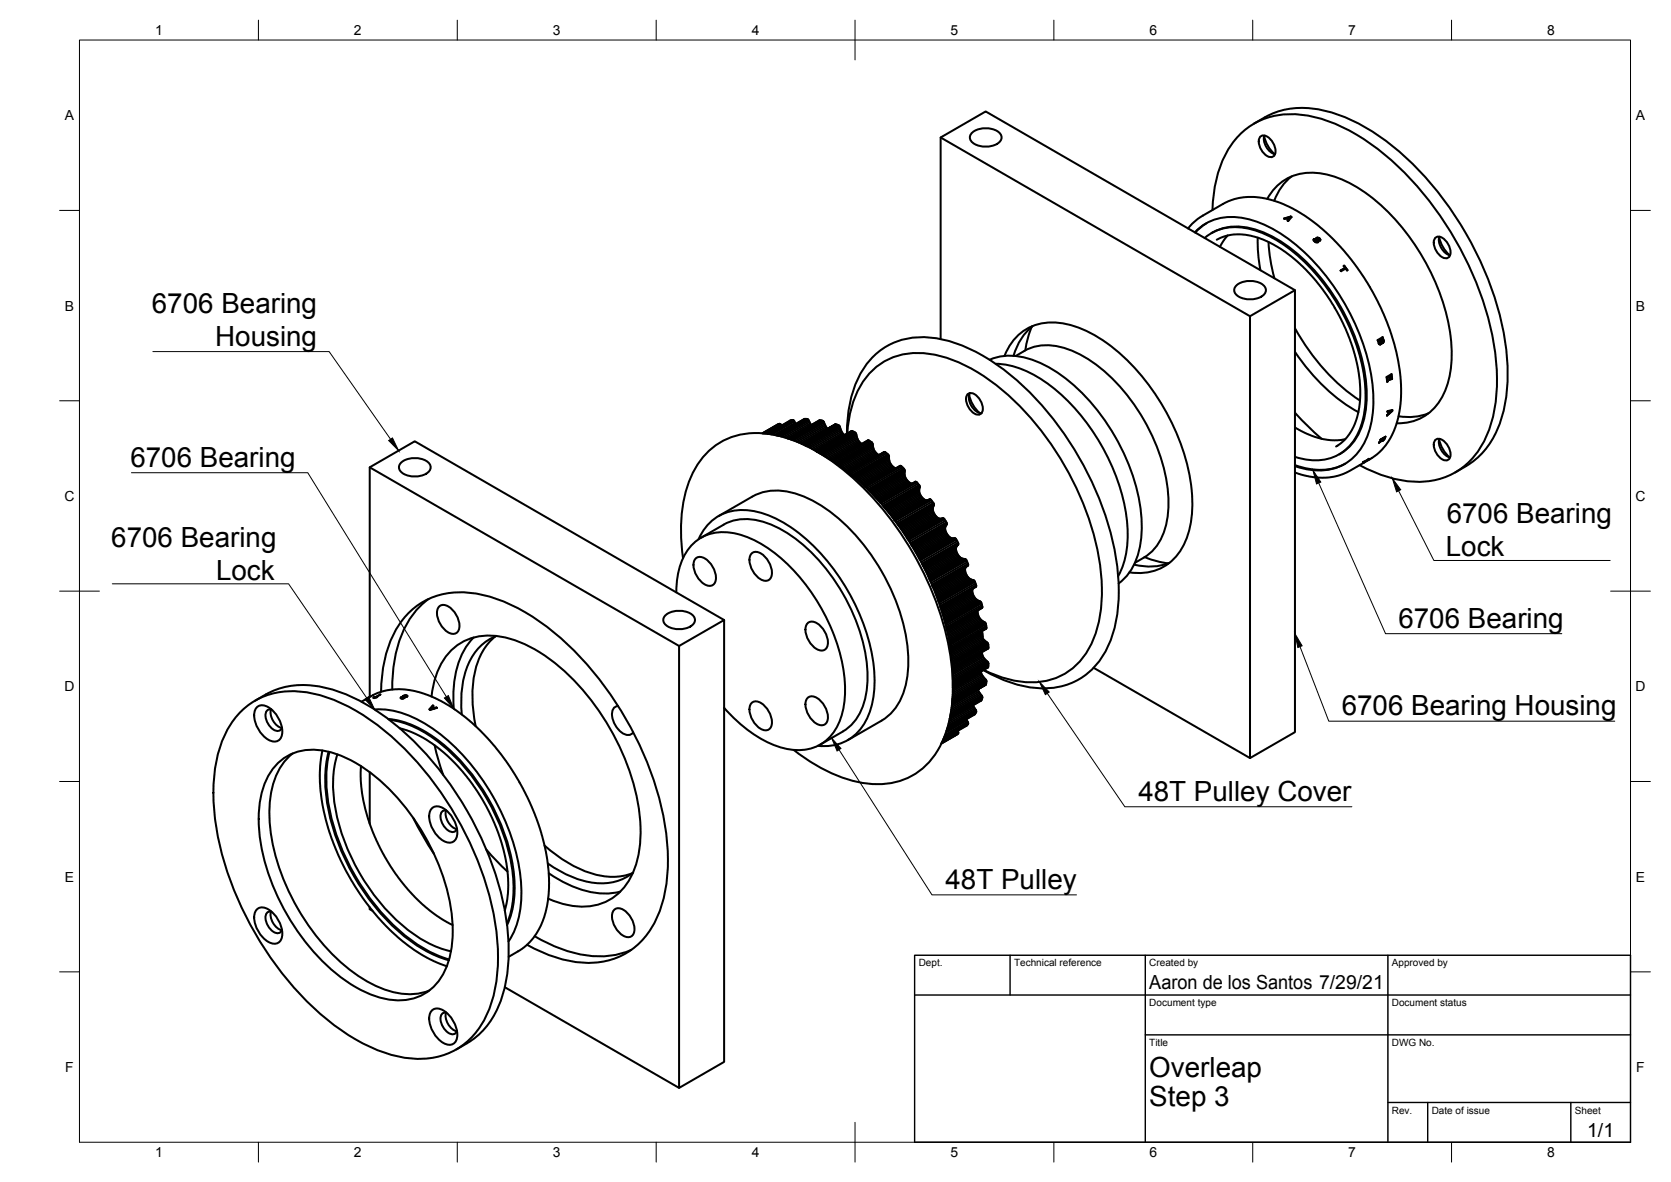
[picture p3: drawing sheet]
<svg xmlns="http://www.w3.org/2000/svg" width="420mm" height="297mm" viewBox="0 0 420 297" stroke-linecap="round" stroke-linejoin="round" font-family="sans-serif">
<g fill="none" stroke="#000" stroke-width=".51">
<path d="M236.5 34.6l77.8 44.9M244.5 33.3a5.5 5.5 0 0 1 7.1 .5 1.95 1.95 0 0 1-1.6 2.7 5.5 5.5 0 0 1-5.9-1.2 1.52 1.52 0 0 1 .4-2zM316.8 34.5a1.8 1.8 0 0 1 2.7 .6l.8 1.1a2.53 2.53 0 0 1-.2 3.2 2.75 2.75 0 0 1-3.1-2.1 3.2 3.2 0 0 1-.2-2.8zM317.9 34.1a8.2 8.2 0 0 0 2.6 4.6M317.9 34.1a4.2 4.2 0 0 0 2.7 4.7M318 29.5l-2.7 1.6M318 29.5a20.8 20.8 0 0 1 16.2-1.4 51.8 51.8 0 0 1 22.6 14.7 82.2 82.2 0 0 1 22 45.7 37.4 37.4 0 0 1-3.3 21.4 18.7 18.7 0 0 1-6.9 7.2M298.7 57.4a13.8 13.8 0 0 1 3.7-3.2l5.8-3.3 3.4-1.2 2.2-.2h2l4.3 .9 2.6 .9 2.5 1.2 2.6 1.5 2.6 1.8 4.6 4.1 4.6 5.2 4.1 5.9 3.7 6.7 2.4 6.2 1.8 7 .5 3.5 .2 3.1-.1 3.3-.3 2.4-.7 3.2-.7 1.8-1 2.1-1.3 1.9a13.2 13.2 0 0 1-3.7 3.2l-6.2 3.5-3.1 .9-1.9 .2h-2.5l-2.8-.5-2.4-.7M300.4 58.4a13.5 13.5 0 0 1 14.4-3.1 39 39 0 0 1 18.5 13.9 55.3 55.3 0 0 1 12 29.6 22 22 0 0 1-4 15.1 13.1 13.1 0 0 1-13.9 3.8l-1.8-.6M302.9 59.8a13.1 13.1 0 0 1 13.4-1.7 39.7 39.7 0 0 1 18 15.3 48.2 48.2 0 0 1 9.1 26.3 17.6 17.6 0 0 1-5 13.3 12.7 12.7 0 0 1-12.8 1.8M303.4 56.1l-1.5 1-1.4 1.3M304.9 52.8a29.1 29.1 0 0 1 5.3-17.3 18.1 18.1 0 0 1 17.1-6.7 39.4 39.4 0 0 1 18.5 8.2 81.9 81.9 0 0 1 30.2 52.3 37.9 37.9 0 0 1-3.1 22 18.2 18.2 0 0 1-19.5 9.6 33.8 33.8 0 0 1-11.5-4"/>
<path d="M304.9 58.4l-.3 .2M304.9 58.4a13.9 13.9 0 0 1 11.9-.3 40.9 40.9 0 0 1 18.9 16.7 46.6 46.6 0 0 1 7.9 25.5 16.8 16.8 0 0 1-5.4 12.9l-1.5 1M308.7 59.2l-2 2.8M316.2 59.7l.1 3.5 .6 4.7M318.6 50a12.4 12.4 0 0 1 13.7-6.4 32.1 32.1 0 0 1 16.6 9.5 55.5 55.5 0 0 1 16.1 33.7 22.3 22.3 0 0 1-3.7 14.9 12 12 0 0 1-10.1 4.7M323 55l.4-.1 .6 .3M323.6 54.8l.5 .3zM324 55.2l-.3 .3M324.5 54.4l-1.6 .5 .1 .1M324.5 54.6l-.5 .6zM324.5 54.4l-1.6 .6M324.5 54.6l-.9 .2"/>
<path d="M324.5 54.4l.3 .1M324.5 54.5l.2 .1M324.7 54.6l-.8 .9-.1-.1 .2-.2M324.8 44.3a13.8 13.8 0 0 0-4.4 6.1M331 59.8l-.1 .1M331.2 59.7l-.2 .2M331.2 59.8h.2M331.4 59.8l.3 .1M331.4 59.8l-.2-.1a.36 .36 0 0 0-.3 .3 .36 .36 0 0 0 .3 .4M331.7 59.9l.2 .1M360.8 59.9a1.8 1.8 0 0 1 2.7 .6l.8 1.1a2.53 2.53 0 0 1-.2 3.2 2.75 2.75 0 0 1-3.1-2 3.2 3.2 0 0 1-.2-2.9zM361.9 59.5a8.2 8.2 0 0 0 2.6 4.6"/>
<path d="M361.9 59.5a4.2 4.2 0 0 0 2.7 4.7M305.9 60.2l2.5-1 1.8-.3h1.8l2.4 .3 1.7 .5 4.1 1.8 4.4 2.9 3.8 3.4 3.7 4.3 3.3 4.9 2.9 5.6 1.7 4.4 1.5 6 .5 5.1-.2 4.3-1.2 4.2-1.8 3.2-1.7 1.6-1.2 .8M310.9 71.7a5.5 5.5 0 0 1 7.2 .5 1.95 1.95 0 0 1-1.6 2.7 5.5 5.5 0 0 1-6-1.2 1.52 1.52 0 0 1 .4-2zM319 60.8l.4 4.5 1 4.6M325.6 72.9l-11.3 6.6v111l-39.3-22.7M330.4 60.1l-.1 .2 .1 .3M330.4 60.1l-.1 .2M330.4 60.1l.2 .1M330.4 60l.2 .5M330.5 60.3v.1M330.5 60.4l.1 .1M330.6 60.5l.2 .2"/>
<path d="M330.8 60.7l.2 .1M331.1 60l.1 .1M331.1 60.2h.1M331.2 60.4v.4l-.4-.1M331.2 60.8h-.2M331.2 60.2l.2 .1M331.3 60.6l-.1 .2M331.3 60.4l.1 .1a.51 .51 0 0 1-.4 .5 .51 .51 0 0 1-.6-.4M331.3 60.4l.1 .1M331.4 60.5l.1 .1M331.5 60.6v.2M331.7 60.1v.3"/>
<path d="M331.7 60.1a.3 .3 0 0 0-.3-.2 .3 .3 0 0 0-.2 .2v.1M331.8 60.3l-.1 .1M331.9 60v.5l-.2-.2M331.9 60v.4M337.1 68l1.1-.7zM337.1 68l.1 .2M337.9 66.9l.3 .4M338 66.8l.8 1.1-.1 .1-.4-.5-1.1 .7M338 66.8l-.2 .1M338 66.8l-.1 .1M236.5 85.2v-50.6l11.3-6.6 77.8 44.9v111.1l-11.3 6.5M243.2 99.2a1.8 1.8 0 0 1 2.7 .6l.8 1.1a2.53 2.53 0 0 1-.2 3.2 2.75 2.75 0 0 1-3.1-2 3.2 3.2 0 0 1-.2-2.9z"/>
<path d="M243.7 99.2a8.2 8.2 0 0 0 2.6 4.6M243.9 98.8a3.9 3.9 0 0 0 2.9 5M248.8 90.4a15.4 15.4 0 0 1 12.6 .7 44.2 44.2 0 0 1 19 18.6 44.2 44.2 0 0 1 6.5 25.7 15.4 15.4 0 0 1-5.6 11.2M250.4 91.4a24.6 24.6 0 0 1 14.6 6.2 52.2 52.2 0 0 1 18.5 35 22.2 22.2 0 0 1-2.3 12.2M252.6 89.4a12.6 12.6 0 0 1 15-8.1 33.5 33.5 0 0 1 16.8 10.2 55 55 0 0 1 15.4 33.9 20.6 20.6 0 0 1-4.5 14.9 12.5 12.5 0 0 1-11.3 3.5M255.4 89.5a13.3 13.3 0 0 1 13.9-1.4 40.1 40.1 0 0 1 18.3 17.4 40.1 40.1 0 0 1 6 24.5 13.3 13.3 0 0 1-6 10.1M259.5 82.1a22.6 22.6 0 0 0-1.7 5.9M259.6 81.9a14.6 14.6 0 0 0-4.8 7.5M325.6 88.5a47.1 47.1 0 0 0 16 15.1M325.6 82.5a51.8 51.8 0 0 0 16.4 18.2M346.6 85.6l.4-.2zM346.6 85.6l.2 .6-.2-.6"/>
<path d="M347 85.3l.2 .7a.25 .25 0 0 1-.1 .3 .25 .25 0 0 1-.3-.1l.1 .1M347 86.6h.1M347.2 85.2l.2 .7zM347.2 86.5h.1M347.2 86.4h.1M347.3 86.2h.1M347.3 85.9l.2 .1M347.3 85.9h.1M347.4 86.2l-.4 .4M347.4 86h.1M347.5 86h.1M347.5 85h.1"/>
<path d="M347.5 85l-.3 .2M347.6 85l.2 .8-.2 .2-.2-.1M347.6 86.2h.1M347.6 84.7l.3 .8M347.6 84.7l-1.2 .8 .3 .8a.36 .36 0 0 0 .4 .3 .36 .36 0 0 0 .3-.4 .4 .4 0 0 0 .5-.1 .4 .4 0 0 0 0-.5M347.7 86.2h.1M347.8 86.1h.1M347.9 85.9h.1M347.9 85.6l-.1 .5-.3 .1M347.9 85.6h.1M347.9 85.7h.1M348.8 95.9l.1-.1z"/>
<path d="M348.8 94.8l.1 1zM349.2 94.6l-.4 .3M349.3 94.6l.1 .9M349.4 94.5h.1M349.4 94.5l.1 .8M349.4 94.5l.1 .9M349.5 95.4h-.2M349.5 95.4l-.2 .1M349.8 94.3l-.4 .2M349.8 94.3l.1 1M349.9 95.3l.1-.1zM350 95.2l-.1-1.2-1.3 .8 .2 1.1"/>
<path d="M93 117.4l77.8 44.9M100.9 116.2a5.5 5.5 0 0 1 7.2 .5 1.95 1.95 0 0 1-1.6 2.7 5.5 5.5 0 0 1-6-1.2 1.52 1.52 0 0 1 .4-2zM196 106.5l-4.3 2.4 4.3-2.4 .5 .4M196.1 106.5l-4.2 2.4M196.2 106.6l-4.1 2.3M196.3 106.7l-3.9 2.3M196.4 106.8l-3.7 2.2M199 105.6l-5.9 3.4M199.3 105.5l-6.1 3.6M199.4 105.6l-6.1 3.5M199.5 105.6l-6 3.5M199.7 105.8l-5.9 3.3"/>
<path d="M199.7 105.9l-5.6 3.3M199.9 106.3l-5.2 3M200.1 106.5l-.6-.9h-.8l-5.8 3.4M202.2 105.3a.91 .91 0 0 1 1.3 .8l.5 .7M202.3 105.3l-7.1 4.1M202.6 105.3l-7.2 4.1M202.9 105.3l-7.3 4.2M203 105.3l-7.3 4.2M203.2 105.4l-7.2 4.2M203.3 105.5l-7.1 4.1M203.4 105.7l-6.9 4M203.5 106.1l-6.5 3.7"/>
<path d="M203.7 106.4l-6.2 3.6M203.9 106.7l-5.9 3.5M206.2 105.6l-8 4.6M206.5 105.6l-8.1 4.7M206.8 105.7l-8.1 4.7M206.9 105.8l-8.1 4.6M207 105.9l-8 4.6M207.1 106l-7.8 4.6M207.2 106.2l-7.7 4.5M207.3 106.6l-7.4 4.2M207.5 106.9l-7.1 4.1M207.7 107.3l-6.8 3.9"/>
<path d="M207.9 107.6l-6.6 3.8M208.1 107.8l-.6-.9a1.3 1.3 0 0 0-1.4-1.3l-8 4.6M210.1 106.6l-8.5 4.9 8.4-4.8a1.3 1.3 0 0 1 1.5 1.4l.8 1.2M210.2 106.6l-8.6 5M210.5 106.7l-8.6 5M210.8 106.9l-8.6 4.9M210.9 106.9l-8.5 5M211.1 107l-8.6 5M211.2 107.2l-8.5 4.9M211.2 107.4l-8.3 4.8M211.3 107.7l-8 4.7M211.5 108.1l-7.8 4.5"/>
<path d="M211.6 108.4l-7.5 4.4M211.8 108.8l-7.3 4.2M212 109.1l-7.1 4.1M212.3 109.3l-7.1 4.1M213 109a28.1 28.1 0 0 1 5.8-18.6 17.7 17.7 0 0 1 17.2-5.3 45.3 45.3 0 0 1 22.4 13 79.1 79.1 0 0 1 22.6 44.9 35.5 35.5 0 0 1-3.3 21.1 17.5 17.5 0 0 1-19.2 8.5 33.9 33.9 0 0 1-11.2-4.2M213 108.9a23.4 23.4 0 0 1 6.9-16.3 17.8 17.8 0 0 1 17.3-2.9 48.9 48.9 0 0 1 22.5 15.9 72.6 72.6 0 0 1 17.2 39.6 30.7 30.7 0 0 1-3.9 19.1 16.3 16.3 0 0 1-17.2 6.9 30.4 30.4 0 0 1-8.5-2.9M214.2 108.3l-8.9 5.1M214.3 108.3l-8.9 5.2a65.8 65.8 0 0 1 26.2 27.7 63.2 63.2 0 0 1 8 31.5l8.9-5.2M214.6 108.5l-8.9 5.2M215 108.7l-9 5.1M215.1 108.8l-9 5.1M215.2 108.9l-8.9 5.1"/>
<path d="M215.3 109.1l-8.8 5M215.3 109.2l-8.6 5M215.4 109.6l-8.4 4.8M215.5 109.9l-8.1 4.7M215.6 110.3l-7.8 4.5M215.8 110.6l-7.7 4.5M216 110.9l-7.5 4.4M216.2 111.2l-7.4 4.3M216.5 111.4l-7.4 4.3M216.7 111.6a3.9 3.9 0 0 1-1.5-2.7l-1.1-.6-8.8 5.1M218.4 110.6l-9 5.2M218.5 110.7l-9 5.2"/>
<path d="M218.8 110.9l-9 5.2M219.1 111.1l-9 5.2M219.2 111.2l-9 5.2M219.4 111.4l-9 5.1M219.4 111.6l-8.8 5.1M219.5 111.7l-8.8 5M219.5 112l-8.5 4.9M219.5 112.4l-8.2 4.7M219.6 112.7l-8 4.7M219.8 113.1l-7.8 4.5M220 113.4l-7.7 4.5M220.2 113.7l-7.6 4.4"/>
<path d="M220.4 113.9l-7.5 4.4M220.7 114.2l-7.6 4.3M220.9 114.3l-7.6 4.4M221 114.3a3.3 3.3 0 0 1-1.6-2.9l-1.2-.8-8.9 5.2M222.4 113.6l-9 5.1 9-5.1a1.56 1.56 0 0 1 1.2 1.8 2.77 2.77 0 0 0 1.6 2.3M222.5 113.6l-9 5.2M222.6 113.7l-9 5.2M222.9 113.9l-9 5.2M223.3 114.2l-9.1 5.2M223.4 114.3l-9 5.2M223.5 114.5l-9 5.1M223.5 114.6l-8.8 5.1"/>
<path d="M223.5 115.1l-8.5 4.9M223.5 114.8l-8.7 5.1M223.6 115.4l-8.4 4.8M223.6 115.8l-8.1 4.7M223.7 116.1l-7.9 4.6M223.9 116.5l-7.8 4.5M224.1 116.8l-7.8 4.4M224.3 117l-7.7 4.5M224.5 117.3l-7.6 4.4M224.8 117.5l-7.7 4.4M225 117.6l-7.7 4.5M226.4 117.1l-9 5.1"/>
<path d="M226.5 117.1l-9 5.2M226.7 117.2l-9.1 5.2M227 117.5l-9.1 5.2M227.3 117.8l-9.1 5.2M227.4 117.9l-9 5.2M227.4 119l-8.3 4.9M227.5 118.1l-9 5.2M227.5 118.7l-8.6 5M227.5 119.3l-8.2 4.8M227.5 118.3l-8.9 5.1M227.5 118.4l-8.8 5.1M227.5 119.7l-8 4.6"/>
<path d="M325.6 107.4l3 1.6 3.7 1.3 3.3 .4 2.7-.3M325.6 103.7l3.3 3.5 3.4 3M338.3 116.5a15 15 0 0 1-12.7 .4M342.9 116.1l-.1 .1M344.1 115.5l.1-.1-1.4 .8M347.5 110.8h.1M347.6 110.6h.1M347.6 110.8h.1M347.6 110.3l-.8 .9M347.6 110.3l-.5 .2M347.6 110.3l-.6 .3M347.7 110.7h.1"/>
<path d="M347.7 110.7l-1 .6 .1-.2M347.7 110.1l.5-.2zM347.7 110.6h.1M347.8 110.1l-.2 .5M347.8 110.2l-.2 .4M347.9 110.5h.1M348 110.3v.1M348.1 110.2l-.7 .5M348.1 110.2v.1M348.1 110.3l-.4 .4M348.2 109.9l-.3 .6-.3 .1M348.3 109.8l-.2 .4"/>
<path d="M348.4 109.7l-.3 .6M348.4 109.7l-1.3 .9M349.2 103.4l-.4 .1M349.2 103.4l-.1 .6-.3 .3M349.3 103.4l-.1 .5 .8-.7-.7 .2M349.3 103.4l-.1 .5M350 103.2l-.7 .2M350.1 103l-.1 .2M350.1 103.3l-1.3 1.2v-.2M350.1 103.3l-1.4 1.1M350.1 103v.3M350.1 103l-1.2 .3v.2"/>
<path d="M359.2 103.9a13.8 13.8 0 0 1-7.5 .7M360.8 110.7a1.8 1.8 0 0 1 2.7 .6l.8 1.1a2.53 2.53 0 0 1-.2 3.2 2.75 2.75 0 0 1-3.1-2 3.2 3.2 0 0 1-.2-2.9zM361.9 110.4a8.2 8.2 0 0 0 2.6 4.6M361.9 110.3a4.2 4.2 0 0 0 2.7 4.7M368.6 117.2l-2.7 1.5M175.7 135.5a11.9 11.9 0 0 1 14.2-7 33.2 33.2 0 0 1 17.3 11.5 51.6 51.6 0 0 1 12.7 29.6 19.9 19.9 0 0 1-4 14.1 11.6 11.6 0 0 1-10.3 3.7M176.3 135.1l5.6-3.2a13.3 13.3 0 0 1 11.8-.2 40.1 40.1 0 0 1 18.2 17.5 40.1 40.1 0 0 1 6 24.5 13.3 13.3 0 0 1-6 10.1M180.7 129.7l8.5-4.9a14.1 14.1 0 0 1 12-.4 41.4 41.4 0 0 1 19.1 17 47.2 47.2 0 0 1 8.1 25.8 17.7 17.7 0 0 1-4.4 12.1l-2.3 1.8-8.5 4.9M189.1 139a2.54 2.54 0 0 1 3.3 .9 5.2 5.2 0 0 1 1.4 5.3 1.95 1.95 0 0 1-3.1 0 5.5 5.5 0 0 1-2-5.8zM224.8 130.6l8.9-5.1a1.53 1.53 0 0 1 .9 2.3 2.25 2.25 0 0 0 2.6 2.5 1.36 1.36 0 0 1 .7 1.7 2.45 2.45 0 0 0 2.3 3.3 1.24 1.24 0 0 1 .5 1.8 2.36 2.36 0 0 0 1.3 3.3 1.24 1.24 0 0 1 1.4 1.3l-.1 .5-8.8 5.1 8.9-5.2M227.7 120l-7.9 4.6M227.8 120.3l-7.8 4.6"/>
<path d="M228 120.6l-7.7 4.5M228.3 120.9l-7.8 4.5M228.5 121.1l-7.8 4.5M228.7 121.3l-7.8 4.5M229 121.4l-7.9 4.6M229.3 121.5l-8.1 4.7M229.4 121.5a2.85 2.85 0 0 1-1.9-3.4l-.8-.9-.4-.1-8.9 5.1M230.3 121.1l-9 5.1 8.8-5.1a1.52 1.52 0 0 1 1 1.9 2.43 2.43 0 0 0 2.2 2.7h.1M230.4 121.1l-9 5.2M230.5 121.2l-9 5.2M230.8 121.5l-9 5.3M231.1 121.9l-9 5.2"/>
<path d="M231.1 123l-8.4 4.9M231.1 123.4l-8.2 4.7M231.2 123.7l-8.1 4.7M231.2 122.8l-8.6 4.9M231.2 122l-9 5.3M231.3 122.2l-9 5.2M231.3 122.5l-8.8 5.1M231.3 124l-8 4.6M231.3 122.4l-8.9 5.1M231.4 124.4l-7.9 4.5M231.6 124.7l-7.8 4.5M231.8 125l-7.8 4.5"/>
<path d="M232 125.2l-7.8 4.5M232.3 125.4l-7.9 4.6M232.5 125.6l-7.9 4.6M232.8 125.7l-8.1 4.7M233 125.7l-8.2 4.8M233.8 125.5l-8.9 5.1M233.9 125.5l-9 5.2M234 125.6l-9 5.2M234.1 125.7l-9 5.2M234.4 126l-9 5.3M234.5 128.1l-8 4.7M234.6 127.8l-8.3 4.8"/>
<path d="M234.6 127.5l-8.4 4.9M234.6 128.4l-8 4.7M234.7 126.4l-9.1 5.2M234.7 127.2l-8.6 5M234.7 128.8l-7.9 4.5M234.8 126.6l-9.1 5.2M234.8 127l-8.8 5.1M234.8 126.7l-9 5.2M234.8 126.9l-8.9 5.1M234.9 129.1l-7.9 4.5M235.1 129.4l-7.9 4.5M235.3 129.7l-7.9 4.5"/>
<path d="M235.5 129.9l-7.9 4.6M235.8 130.1l-8 4.6M236 130.3l-8.1 4.6M236.3 130.3l-8.3 4.8M236.6 130.4l-8.5 4.8M236.8 130.3l-8.6 5M237.1 130.2l-8.9 5.1 8.8-5.1M237.2 130.3l-8.9 5.2M237.4 130.4l-9.1 5.2M237.5 130.5l-9.1 5.2M237.6 132.8l-8.1 4.7M237.7 132.5l-8.3 4.8"/>
<path d="M237.7 133.1l-8 4.7M237.7 130.9l-9 5.2M237.8 132.3l-8.5 4.8M237.8 133.5l-8 4.5M237.9 132l-8.7 5M237.9 133.8l-7.9 4.5M238 131.3l-9.1 5.2M238 131.9l-8.8 5.1M238 131.4l-9 5.3M238.1 134.1l-7.9 4.5M238.1 131.6l-9 5.2M238.1 131.7l-8.9 5.2"/>
<path d="M238.3 134.4l-7.9 4.5M238.5 134.7l-8 4.5M238.7 134.9l-8 4.6M239 135.1l-8.2 4.7M239.2 135.2l-8.3 4.8M239.5 135.3l-8.5 4.9M239.8 135.3l-8.7 5M240 135.3l-8.8 5.1M240.1 135.3l-8.9 5.1M240.2 135.3l-9 5.2M240.4 135.5l-9.1 5.2M240.4 137.8l-8.1 4.7"/>
<path d="M240.4 138.1l-8 4.6M240.4 137.5l-8.2 4.8M240.4 138.4l-7.9 4.6M240.5 135.6l-9.1 5.2M240.5 138.7l-7.9 4.5M240.6 137.3l-8.5 4.9M240.7 139l-7.9 4.6M240.7 136l-9.1 5.2M240.8 139.3l-7.8 4.6M240.9 136.9l-8.8 5.1 8.6-4.9M240.9 136.4l-9.1 5.2M240.9 136.8l-8.9 5.2"/>
<path d="M241 136.6l-9.1 5.2M241 136.7l-9 5.2M241 139.6l-7.9 4.6M241.3 139.9l-8 4.6M107.8 150.5a23 23 0 0 0-8.6 15.4l-.4 3.6-.2 3.8M110.5 152.3a2.54 2.54 0 0 1 3.3 1 5.2 5.2 0 0 1 1.4 5.2 1.95 1.95 0 0 1-3.1 0 5.5 5.5 0 0 1-1.9-5.7zM124.6 159.9a16.9 16.9 0 0 0-5.7 12.1v5l.7 5.5M124.8 159.8a13.9 13.9 0 0 0-8.2 10.7 29.1 29.1 0 0 0-.5 9M167.4 154.6a5.5 5.5 0 0 1 7.1 .5 1.95 1.95 0 0 1-1.5 2.6 5.5 5.5 0 0 1-6-1.1 1.52 1.52 0 0 1 .4-2zM170.1 148.9a16.4 16.4 0 0 1 4.7-12.7 11.9 11.9 0 0 1 12-1.6 36.6 36.6 0 0 1 17.6 14.8 43.4 43.4 0 0 1 8 26 14.9 14.9 0 0 1-5.3 11.2 12.2 12.2 0 0 1-10.9 1.2 31.7 31.7 0 0 1-14.1-9.9M171.7 140.3a36.7 36.7 0 0 1 2.7-21.8 17.3 17.3 0 0 1 18.8-9.5 42.5 42.5 0 0 1 21.9 11.7 78.8 78.8 0 0 1 24.2 46.9 34.7 34.7 0 0 1-3.6 21 17.3 17.3 0 0 1-17.9 8.3 38 38 0 0 1-18.2-8.4M175 140.3a2.54 2.54 0 0 1 3.3 .9 5.2 5.2 0 0 1 1.4 5.3 1.95 1.95 0 0 1-3.1 0 5.5 5.5 0 0 1-1.9-5.8z"/>
<path d="M182.1 155.8l-77.8-44.9-11.3 6.5v57.7M203.1 156.5a2.54 2.54 0 0 1 3.4 1 5.2 5.2 0 0 1 1.4 5.2 1.95 1.95 0 0 1-3.1 0 5.5 5.5 0 0 1-2-5.7zM241.5 140.1l-8.1 4.7M241.8 140.3l-8.3 4.8M242 140.4l-8.4 4.9M242.3 140.4l-8.6 5M242.6 140.5l-8.9 5M242.7 143.1l-8 4.7M242.7 142.9l-8.1 4.6M242.7 143.5l-7.9 4.5M242.7 140.5l-8.9 5.1M242.7 143.8l-7.8 4.5"/>
<path d="M242.8 142.6l-8.3 4.8M242.8 140.6l-9 5.2M242.8 144.1l-7.8 4.5M242.9 142.4l-8.4 4.9M243 140.7l-9.1 5.2M243 144.4l-7.8 4.5M243 140.9l-9 5.2M243.1 142.4a2.04 2.04 0 0 0 .5 2.9l.6 .3a1.48 1.48 0 0 1 1.2 1.9l-8.9 5.1M243.2 144.7l-7.9 4.6M243.2 141.3l-9 5.2M243.4 145l-8 4.6M243.4 141.7l-9.1 5.2"/>
<path d="M243.4 141.8l-9 5.3M243.4 142l-8.9 5.2M243.6 145.3l-8.1 4.6M243.9 145.5l-8.3 4.7M244.2 145.6l-8.4 4.9M244.4 145.7l-8.6 5M244.5 148.6l-7.9 4.5M244.5 148.3l-7.9 4.6M244.5 148.9l-7.8 4.5M244.6 148l-8.1 4.7M244.6 149.2l-7.8 4.5M244.6 147.9a2.85 2.85 0 0 0 2 3.4l.4 1.1-.1 .4"/>
<path d="M244.7 145.8l-8.8 5.1M244.7 149.5l-7.8 4.5M244.8 145.8l-8.9 5.2M244.9 149.8l-7.9 4.5M245 145.9l-9 5.2M245 150.1l-7.8 4.6M245.1 146.1l-9 5.2M245.2 146.2l-9.1 5.3M245.3 150.4l-8 4.6M245.3 146.6l-9.1 5.3M245.4 147.1l-9 5.2M245.4 147.4l-8.9 5.2"/>
<path d="M245.5 147.2l-9.1 5.2M245.5 150.7l-8.2 4.7M245.8 150.8l-8.4 4.9M245.8 153.6l-7.7 4.5M245.8 153.9l-7.7 4.5M245.9 153.4a3.1 3.1 0 0 0 1.9 3.2l.2 1.4-9 5.1 9-5.1M245.9 154.2l-7.7 4.5M246 154.5l-7.7 4.5M246.1 154.9l-7.8 4.4M246.1 151l-8.6 4.9M246.2 155.2l-7.8 4.5M246.4 151.1l-8.8 5.1"/>
<path d="M246.4 155.5l-7.9 4.6M246.5 151.2l-8.9 5.1M246.6 151.3l-9 5.2M246.6 158.8l-7.5 4.4M246.6 158.7a3.3 3.3 0 0 0 1.8 3l.1 1.3-9 5.1M246.6 159.1l-7.5 4.4M246.7 159.5l-7.6 4.3M246.7 155.8l-8.1 4.7M246.7 151.4l-9 5.3M246.8 151.6l-9.1 5.2M246.8 159.8l-7.6 4.4M246.9 158.6l.2 1.8"/>
<path d="M246.9 152l-9.1 5.2M247 152.7l-9 5.2M247 156l-8.4 4.8M247 152.4l-9 5.3M247 152.6l-9 5.2M247.2 156.2l-8.5 4.9M247.5 156.3l-8.7 5.1M247.6 156.4l-8.8 5.2M247.8 156.6l-9 5.1M247.9 156.7l-9.1 5.2M247.9 156.9l-9 5.2M248 157.3l-9 5.2"/>
<path d="M248 157.7l-9 5.2M248 157.8l-9 5.2M287.6 140.2l-2.3 1.2M287.8 140a22.6 22.6 0 0 0 6 1.6M294 141.5a14.6 14.6 0 0 1-8.9 .4M61.1 178.3a18.7 18.7 0 0 1 16.6-4.2 44.3 44.3 0 0 1 21.3 11.4 82.5 82.5 0 0 1 25.9 49.3 38.5 38.5 0 0 1-2.5 20.2 18.4 18.4 0 0 1-21.2 10.7 44.3 44.3 0 0 1-21.3-11.5 82.5 82.5 0 0 1-25.9-49.2 38.5 38.5 0 0 1 2.5-20.2 20.3 20.3 0 0 1 4.6-6.5zM64.1 176.1a21 21 0 0 1 19-3 51.8 51.8 0 0 1 22.5 14.7 82.2 82.2 0 0 1 22 45.8 37.4 37.4 0 0 1-3.3 21.4 20.4 20.4 0 0 1-9.6 8.7M64.5 177.8a2.55 2.55 0 0 1 3.6 .3 7 7 0 0 1 2.6 7.2 2.1 2.1 0 0 1-3.3 .6 7.5 7.5 0 0 1-3.4-6.9zM68.1 178.2a4.2 4.2 0 0 0 2.8 4.7M68.2 178.3a1.3 1.3 0 0 0-1.4 1.7 3.9 3.9 0 0 0 3.2 3.7l.7-.4 .2-.4M90.9 176.3l2.8-1.6a17.3 17.3 0 0 1 15.1 .5l4.5 2.4 3.5 2.5 3.7 3.2 4.1 4.5 3.7 5 3.2 5.4 2.7 5.7 1.9 5.4 1.2 4.9 .6 4.7 .2 3.1-.2 2.9-.7 4.3-1.3 3.5-1.9 3.2-2.2 2.1-3.9 2.5M94 175.3h.1"/>
<path d="M94.2 178.3a24 24 0 0 1 15.5 5.5 55.9 55.9 0 0 1 21.3 38.5 23.1 23.1 0 0 1-3.1 14.3M94.4 175.2l-.4 .1M94.4 175.2l-.3 .1M94.5 175.2h.3l-.9 .2 .1-.1M94.5 175.2l.4-.1-.2 .1M95.5 174.6l-1.1 .6h.1M95.5 174.6h.1M95.7 174.5l-1.2 .7M95.7 174.5l-.2 .1M95.8 173.8a30.1 30.1 0 0 1 5.2-17.7 18.2 18.2 0 0 1 17.1-7.1 39.2 39.2 0 0 1 18.8 8.1 82.5 82.5 0 0 1 30.7 53.1 39.3 39.3 0 0 1-2.4 20.3 18.5 18.5 0 0 1-21 11.2 34.9 34.9 0 0 1-11.7-4.3M100.8 175.3v.1M100.8 175.3l.1 .2"/>
<path d="M100.8 175.3l.2 .1M100.8 175.3h.2M100.9 175.4h.1M101 175.4h.2M101 175.4l.2 .1M101.2 175.5h.1M101.2 175v.1M101.3 174.9l-.1 .2M101.4 175.4l-.1 .1M101.4 175l.1 .1M101.5 175.4l-.1 .1M101.5 175.2v.2l-.3 .1"/>
<path d="M101.5 175.1h.1M101.5 175.1h.2M101.6 175.1l.1 .1M101.6 174.8l-.3 .2M101.6 175.3v.1M101.7 175.1l.1 .1a.67 .67 0 0 1-.9 .3M101.7 175.1l.1 .1M101.8 175.2v.1M101.8 174.8l-.2 .1M101.9 174.8h-.1M102.1 174.8a.55 .55 0 0 0-.8 .4h.2M102.1 174.8h-.1"/>
<path d="M102.1 174.8h.2M102.2 174.9l.1 .2M102.2 174.9h-.6l-.1 .2M102.2 174.9v.1M102.4 174.9l-.1-.1 .1 .1-.1 .2M108.5 175a17.1 17.1 0 0 1 7.7-13.6 16.2 16.2 0 0 1 13.5-.4 44.1 44.1 0 0 1 19.1 15.1 58.4 58.4 0 0 1 12.3 31.7 22.8 22.8 0 0 1-4.1 15.1 13.9 13.9 0 0 1-15.2 4.3l-4-1.4M108.7 177.7l.5 .3-1 .3zM108.8 177.6v.1M108.8 177.6l.5 .3M108.8 177.7l.5 .3M108.8 177.3l-.8 1M108.8 177.3l.2 .1"/>
<path d="M108.8 177.3l.2 .1-.2 .2M109.2 178h.1M109.3 177.9l.4-.1zM109.7 177.8l.2 .1-1.7 .5-.2-.1M109.7 177.8l.1 .1M119.1 160.2a20.7 20.7 0 0 0-5.1 14.7l.1 3.2M155.4 177.4a1.91 1.91 0 0 0-1.5 2.6 5.5 5.5 0 0 0 4.1 4.7l.9-.3 .3-.4M170.8 162.3l11.3-6.5v111.1l-11.3 6.5zM189.1 176.6a2.54 2.54 0 0 1 3.3 .9 5.2 5.2 0 0 1 1.4 5.3 1.95 1.95 0 0 1-3.1 0 5.5 5.5 0 0 1-2-5.8zM203.1 175.3a2.54 2.54 0 0 1 3.4 .9 5.2 5.2 0 0 1 1.4 5.3 1.95 1.95 0 0 1-3.1 0 5.5 5.5 0 0 1-2-5.8zM244.7 177.2l.2 .5a1.14 1.14 0 0 1 .2 1.8l-7.1 4.1M244.7 177.3l-5.9 3.4"/>
<path d="M244.9 177.7l-6.2 3.6M245.1 178l-6.6 3.8M245.2 179.5l-7.2 4.1M245.3 178.3l-6.9 4M245.3 179.2l-7.2 4.2M245.4 178.5l-7.1 4.1M245.4 178.7l-7.1 4.1M245.4 179l-7.3 4.2M245.5 178.8l-7.3 4.2M245.9 173.2l.4 .9a1.29 1.29 0 0 1 .4 2l-7.9 4.5 8-4.6M246 173.4l-6.7 3.9M246.1 173.8l-6.8 4"/>
<path d="M246.3 174.1l-7.1 4.2M246.5 174.5l-7.4 4.3M246.6 168.7a4.4 4.4 0 0 0 1.4 2.3l-.2 1.1-8.4 4.9 8.5-4.9M246.7 168.8l-7.1 4.1M246.7 169.1l-7.1 4.2M246.8 174.8l-7.7 4.4M246.8 169.5l-7.2 4.2M246.9 163.9a3.9 3.9 0 0 0 1.6 2.6l-.1 1.3-8.8 5 8.9-5.1M246.9 160.1l-7.7 4.5M246.9 164.1l-7.4 4.3M246.9 174.9l-7.9 4.6M246.9 175.7l-8 4.6"/>
<path d="M247 164.5l-7.4 4.2M247 175.1l-8 4.6M247 175.4l-8.1 4.7M247 175.2l-8 4.7M247.1 169.8l-7.5 4.3M247.1 164.8l-7.5 4.3M247.1 160.4l-7.8 4.5M247.2 165.1l-7.6 4.4M247.3 170.1l-7.8 4.5M247.3 160.7l-8 4.7M247.5 165.4l-7.9 4.6M247.5 170.4l-8 4.7"/>
<path d="M247.6 161l-8.2 4.7M247.7 165.7l-8.1 4.7M247.8 170.7l-8.3 4.8M247.9 161.2l-8.5 4.9M247.9 170.8l-8.4 4.9M247.9 172l-8.5 4.9M248 166l-8.4 4.8M248 171l-8.5 4.9M248 171.6l-8.6 5M248 171.2l-8.6 4.9M248 171.3l-8.6 5M248.1 161.4l-8.7 5"/>
<path d="M248.2 166.2l-8.6 5M248.3 161.5l-8.9 5.1M248.3 166.3l-8.7 5.1M248.4 161.7l-8.9 5.1M248.5 161.8l-9 5.2M248.5 166.5l-8.9 5.1M248.5 162l-9 5.2M248.5 162.4l-9 5.2M248.5 162.9l-9 5.2M248.5 166.7l-8.9 5.1M248.5 167.2l-8.9 5.1M248.5 162.8l-9 5.2"/>
<path d="M248.5 166.8l-8.9 5.2M69.8 191.9a12.8 12.8 0 0 1 11.9-3.2 35 35 0 0 1 18 11.6 55.4 55.4 0 0 1 14.1 31.5 21.8 21.8 0 0 1-3.6 14.9 12.6 12.6 0 0 1-13.1 4.4 35 35 0 0 1-18-11.6 55.4 55.4 0 0 1-14-31.5 21.8 21.8 0 0 1 3.6-14.9zM73.6 189.3a16.3 16.3 0 0 0-5.6 11.3 45.2 45.2 0 0 0 5.6 25.5 49.8 49.8 0 0 0 20.1 21.3 17.6 17.6 0 0 0 14.3 1.5M81.1 188.6a43.2 43.2 0 0 0 3.6 25.4l2.2 4.7 2.3 4 3 4.3 3.2 3.9a40 40 0 0 0 17 11.9M82.6 188.9a37.4 37.4 0 0 0 2.1 22.1 54.7 54.7 0 0 0 21 27.1l4.3 2.2 2.9 1M82.8 189a37.7 37.7 0 0 0 2.2 21.9 54.8 54.8 0 0 0 20.8 27l4.3 2.2 2.8 1M84.8 189.6a33 33 0 0 0 1.3 20.4 50.5 50.5 0 0 0 20 26.1 24.2 24.2 0 0 0 7.3 3M90.8 192.5v5.1l1.1 5.8 2 6 2.8 5.8 3.6 5.5 4.1 4.8 1.9 1.9 2.9 2.3 2.3 1.5 2.3 1.3M93 194.1v12.9M97.6 180.7a26.4 26.4 0 0 1 14.8 7.1 51.6 51.6 0 0 1 17 33.8 23 23 0 0 1-1.9 10.9M97.9 180.9a28.1 28.1 0 0 1 15.9 8.6 51.6 51.6 0 0 1 15.3 31.8 23.8 23.8 0 0 1-1.6 10.8M100.5 183a32.4 32.4 0 0 1 16.5 11.8l3.2 4.4 2.8 4.9 2.2 5 1.3 4.1a29.2 29.2 0 0 1 .4 15.6"/>
<path d="M109.3 187.3l1 4.1 1.1 3.3M211.9 183.8l-5.6 3.3M240.8 183.6l.1 .8-4.2 2.4 4-2.3M240.9 183.8l-3.8 2.2M240.9 184l-3.9 2.3M241 184.1l-4.1 2.4M241 184.3l-4.2 2.4M243 180.7l.4 1-.4 .7-5.8 3.3M243.1 181l-5.3 3.1M243.2 182.2l-5.9 3.4M243.3 181.4l-5.6 3.2M243.4 181.5l-5.8 3.4"/>
<path d="M243.4 182l-6.1 3.4M243.4 181.7l-6 3.5M243.4 181.8l-6 3.5M103.9 205.6l2.5 4.5 2.7 4.4M108.5 203.2a2.55 2.55 0 0 1 3.6 .3 7 7 0 0 1 2.6 7.2 2.1 2.1 0 0 1-3.2 .6 7.5 7.5 0 0 1-3.5-6.9zM112.2 203.7a4.2 4.2 0 0 0 2.7 4.7M112.3 203.7a1.3 1.3 0 0 0-1.5 1.7 3.9 3.9 0 0 0 3.2 3.7l.7-.4 .2-.4M122.2 213.4l2.4 2.7 3 2.9M136.9 212.5a27.4 27.4 0 0 0 17.1 7.9 13 13 0 0 0 5-.9M137.7 217a22.6 22.6 0 0 0 15.4 4.9 11.9 11.9 0 0 0 6-2.6M138 219.5a24.5 24.5 0 0 0 15.7 5l2.3-.4M64.5 228.6a2.55 2.55 0 0 1 3.6 .3 7 7 0 0 1 2.6 7.2 2.1 2.1 0 0 1-3.3 .6 7.5 7.5 0 0 1-3.4-6.9z"/>
<path d="M68.1 229.1a4.2 4.2 0 0 0 2.8 4.7M68.2 229.1a1.3 1.3 0 0 0-1.4 1.7 3.9 3.9 0 0 0 3.2 3.7l.7-.4 .2-.4M93 228v.5l.7 .4M134.4 235.3a30.9 30.9 0 0 0 19 4.9 18.2 18.2 0 0 0 5.3-1.5M154.5 228.6a2.54 2.54 0 0 1 3.3 .9 5.2 5.2 0 0 1 1.4 5.3 1.95 1.95 0 0 1-3.1-.1 5.5 5.5 0 0 1-1.9-5.7zM108.5 254a2.55 2.55 0 0 1 3.6 .3 7 7 0 0 1 2.6 7.2 2.1 2.1 0 0 1-3.2 .6 7.5 7.5 0 0 1-3.5-6.9zM112.2 254.5a4.2 4.2 0 0 0 2.7 4.7M112.3 254.5a1.3 1.3 0 0 0-1.5 1.7 3.9 3.9 0 0 0 3.2 3.7l.7-.4 .2-.4M126.9 248.1l43.9 25.3"/>
</g>
<g fill="#000" stroke="#000" stroke-width=".25">
<path d="M97.7 110.7l1-.6 1.5 3.1zM330.1 118.2l2 2.9-1.1 .5zM350.1 120.2l2.1 2.9-1 .5zM91.7 175.7l1-.6 1.5 3.2zM111.7 175.4l1-.6 1.4 3.3zM261.3 171.4l2.5 2.5-1 .7zM325.6 159.2l1.8 3.1-1.1 .4zM209.1 185.4l2.4 2.7-1 .6z"/>
<circle cx="342.8" cy="116.2" r=".24"/>
<circle cx="342.9" cy="116.1" r=".24"/>
<circle cx="344.2" cy="115.4" r=".24"/>
<circle cx="94" cy="175.3" r=".24"/>
</g>
<g fill="none" stroke="#000" stroke-width=".25">
<path d="M20 10.1h390v276.9h-390zM65 5.1v5M115 5.1v5M165 5.1v5M215 5.1v10M265 5.1v5M315 5.1v5M365 5.1v5M15 52.9h5M410 52.9h5M38.4 88.4h44.4l15.4 22M15 100.7h5"/>
<path d="M33.1 118.8h44.3l34.8 56.3M410 100.7h5M331.6 121.4l16.8 37.8h44.3M351.7 123.3l8.8 17.6h44.4M15 148.6h10M28.2 146.7h44.4l19.6 28.7M405 148.6h10M263.3 174.3l19.5 28.4h57.1M326.9 162.5l7.2 18.7h71.9M15 196.4h5M211 188.4l23.3 36.5h36.4M410 196.4h5"/>
<path d="M15 244.2h5M410 244.2h5M65 287v5M115 287v5M165 287v5M215 282.1v9.9M265 287v5M315 287v5M365 287v5"/>
</g>
<path d="M230 240.1h180v46.9h-180zM230 250h180M254 240.1v9.9M288 240.1v46.9M349 240.1v46.9M288 260.1h122M349 277.1h61M359 277.1v9.9M395 277.1v9.9" fill="none" stroke="#000" stroke-width=".36"/>
<g font-size="7">
<text x="38.2" y="78.6">6706 Bearing</text>
<text x="54.1" y="86.9">Housing</text>
<text x="32.8" y="117.3">6706 Bearing</text>
<text x="363.8" y="131.5">6706 Bearing</text>
<text x="28" y="137.4">6706 Bearing</text>
<text x="363.5" y="139.8">Lock</text>
<text x="54.3" y="145.7">Lock</text>
<text x="351.6" y="157.8">6706 Bearing</text>
<text x="337.4" y="179.8">6706 Bearing Housing</text>
<text x="286.2" y="201.3">48T Pulley Cover</text>
<text x="237.7" y="223.4">48T Pulley</text>
<text x="289" y="270.6">Overleap</text>
<text x="289" y="278.1">Step 3</text>
</g>
<g font-size="4.9">
<text x="289" y="248.5">Aaron de los Santos 7/29/21</text>
<text x="399.1" y="285.7">1/1</text>
</g>
<g font-size="3.5">
<text x="39" y="8.8">1</text>
<text x="89" y="8.8">2</text>
<text x="139" y="8.8">3</text>
<text x="189" y="8.8">4</text>
<text x="239" y="8.8">5</text>
<text x="289" y="8.8">6</text>
<text x="339" y="8.8">7</text>
<text x="389" y="8.8">8</text>
<text x="16.3" y="30.2">A</text>
<text x="411.3" y="30.2">A</text>
<text x="16.3" y="78">B</text>
<text x="411.3" y="78">B</text>
<text x="16.2" y="125.9">C</text>
<text x="411.2" y="125.9">C</text>
<text x="16.2" y="173.7">D</text>
<text x="411.2" y="173.7">D</text>
<text x="16.3" y="221.6">E</text>
<text x="411.3" y="221.6">E</text>
<text x="16.4" y="269.4">F</text>
<text x="411.4" y="269.4">F</text>
<text x="39" y="290.8">1</text>
<text x="89" y="290.8">2</text>
<text x="139" y="290.8">3</text>
<text x="189" y="290.8">4</text>
<text x="239" y="290.8">5</text>
<text x="289" y="290.8">6</text>
<text x="339" y="290.8">7</text>
<text x="389" y="290.8">8</text>
</g>
<g font-size="2.5">
<text x="231" y="242.9">Dept.</text>
<text x="255" y="242.9">Technical reference</text>
<text x="289" y="242.9">Created by</text>
<text x="350" y="242.9">Approved by</text>
<text x="289" y="252.8">Document type</text>
<text x="350" y="252.8">Document status</text>
<text x="289" y="262.9">Title</text>
<text x="350" y="262.9">DWG No.</text>
<text x="350" y="279.9">Rev.</text>
<text x="360" y="279.9">Date of issue</text>
<text x="396" y="279.9">Sheet</text>
</g>
</svg>
